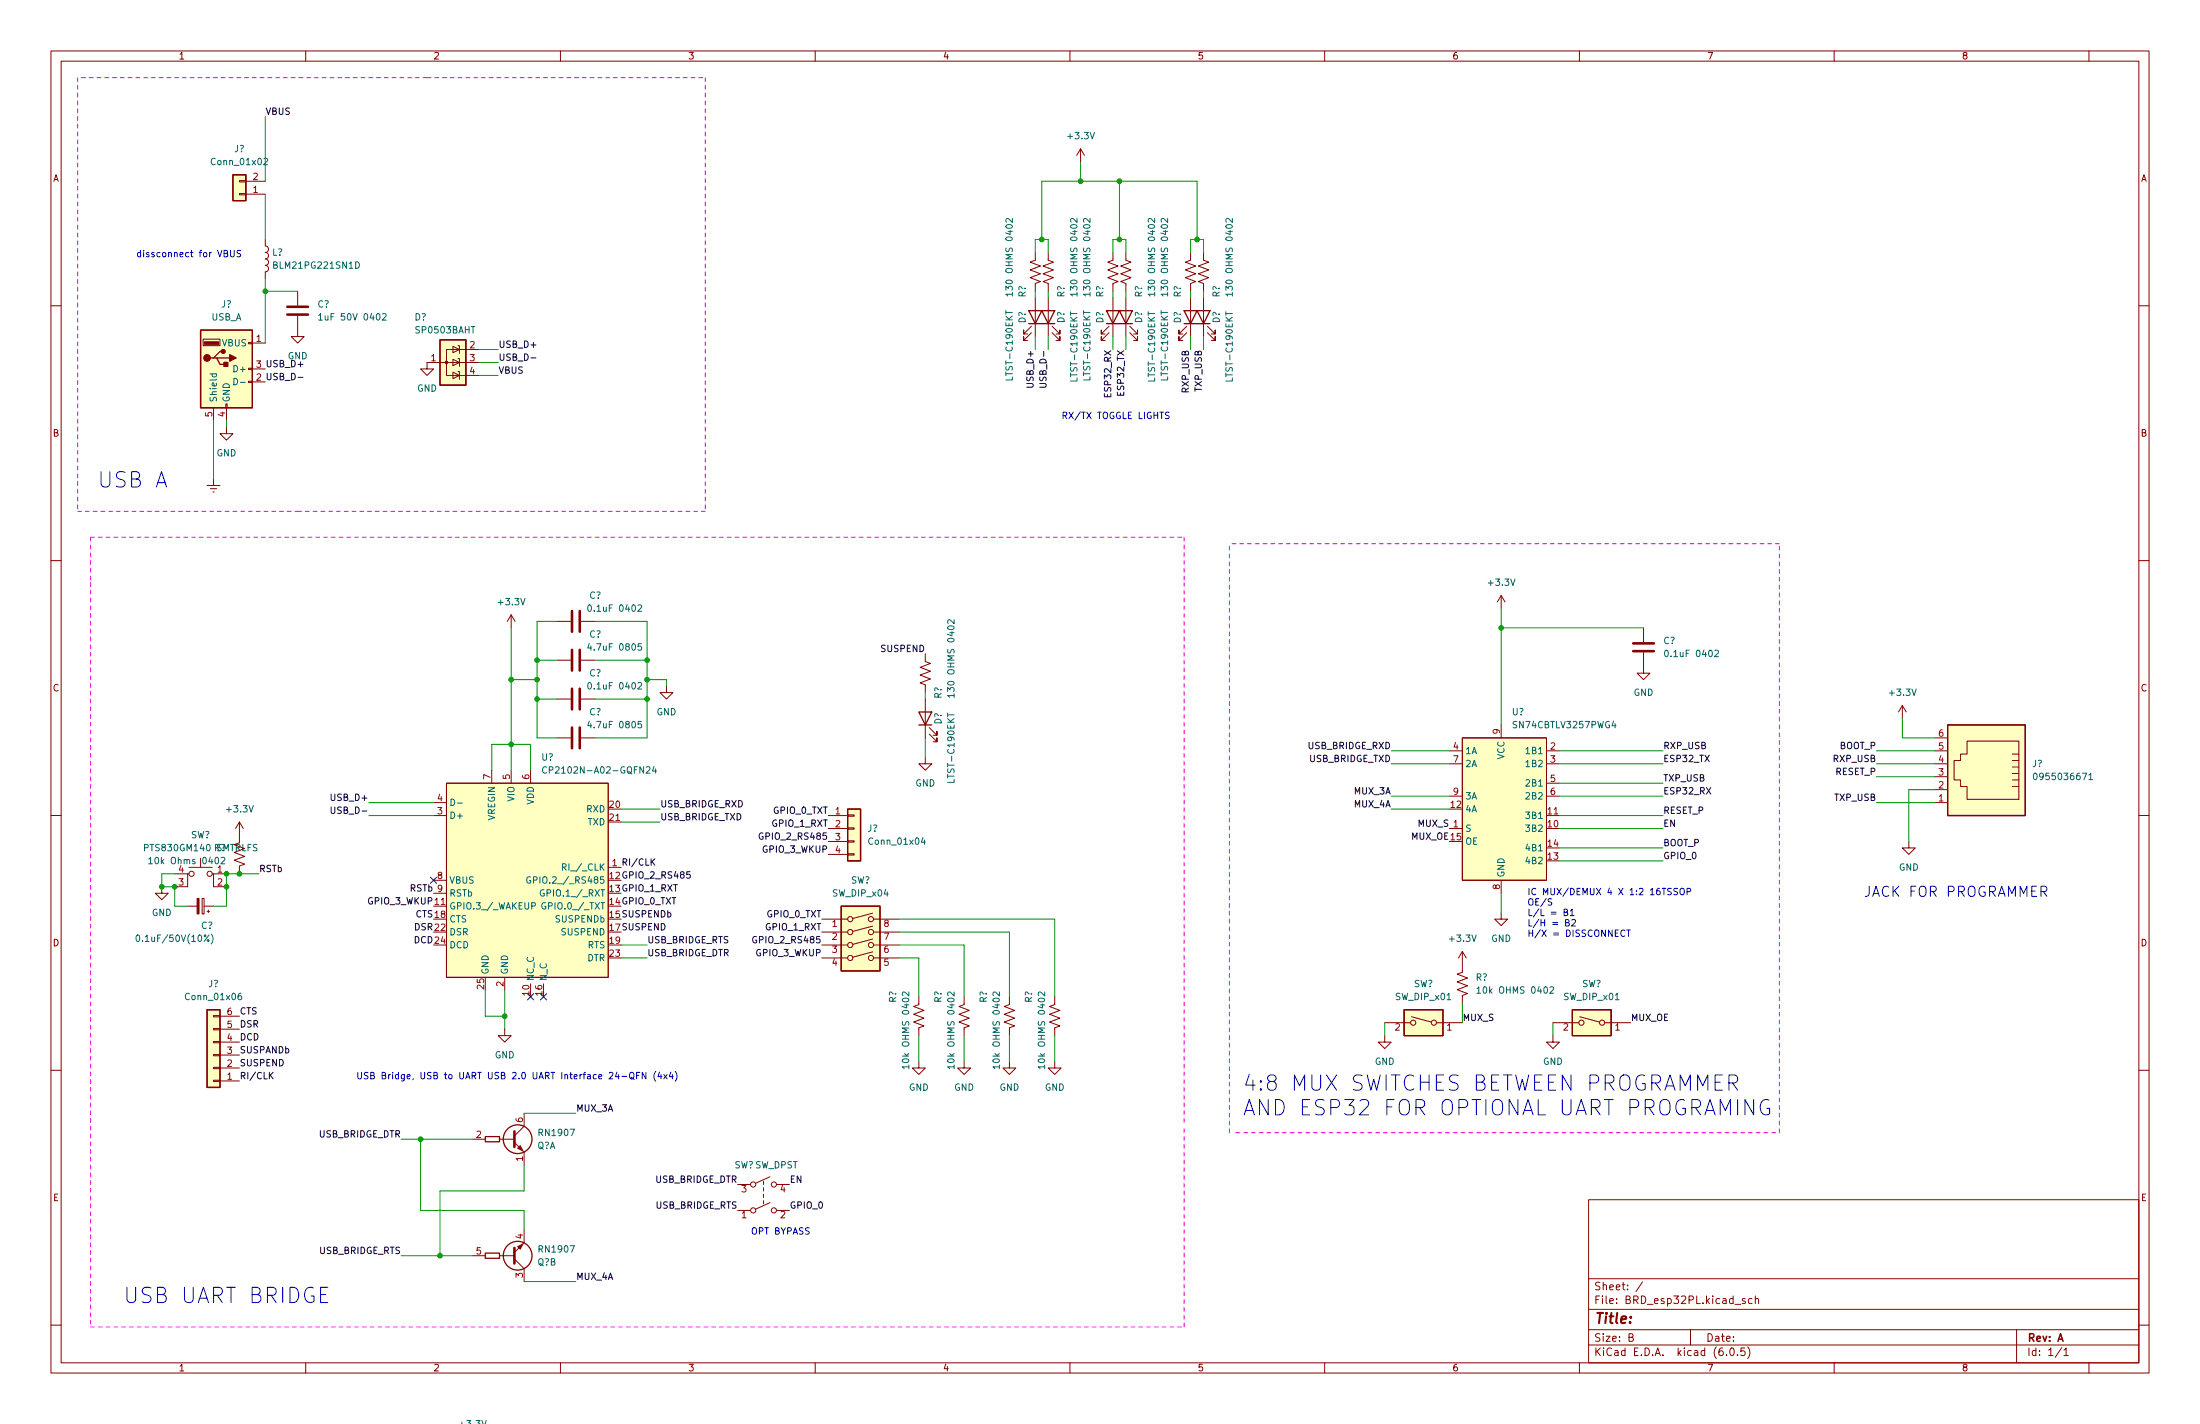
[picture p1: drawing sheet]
<svg xmlns="http://www.w3.org/2000/svg" width="432mm" height="279mm" viewBox="0 0 432 279" stroke-linecap="round" stroke-linejoin="round" font-family="sans-serif">
<g fill="none" stroke="#840000" stroke-width=".2">
<path d="M10 10h411.8v259.4h-411.8zM12 12h407.8v255.4h-407.8zM60 10v2M110 10v2M160 10v2M210 10v2M260 10v2M310 10v2M360 10v2M410 10v2M47 35.4h1.3v.3h-1.3zM47 38h1.3v.2h-1.3z"/>
<path d="M48.3 38.1h3.8M48.3 35.6h3.8M212.1 29.2l-.8 1.3M212.1 29.2v2.6M212.1 29.2l.8 1.3M10 60h2M52.1 47v1.3a.64 .64 0 0 1 .6 .6 .64 .64 0 0 1-.6 .6 .64 .64 0 0 1 .6 .7 .64 .64 0 0 1-.6 .6 .64 .64 0 0 1 .6 .6 .64 .64 0 0 1-.6 .7 .64 .64 0 0 1 .6 .6 .64 .64 0 0 1-.6 .6v1.3M58.4 57.2v2.7M203.2 49.5v1.6l-1 .3 2 .8-2 .8 2 .7-2 .8 2 .7-1 .4v1.6M203.2 58.4v7.6M205.7 49.5v1.6l1.1 .3-2.1 .8 2.1 .8-2.1 .7 2.1 .8-2.1 .7 1 .4v1.6M205.7 58.4v7.6"/>
<path d="M218.4 49.5v1.6l-1 .3 2.1 .8-2.1 .8 2.1 .7-2.1 .8 2.1 .7-1.1 .4v1.6M218.4 58.4v7.6M221 49.5v1.6l1 .3-2 .8 2 .8-2 .7 2 .8-2 .7 1 .4v1.6M221 58.4v7.6M233.7 49.5v1.6l-1 .3 2 .8-2 .8 2 .7-2 .8 2 .7-1 .4v1.6M233.7 58.4v7.6M236.2 49.5v1.6l1 .3-2 .8 2 .8-2 .7 2 .8-2 .7 1 .4v1.6M236.2 58.4v7.6M419.8 60h2M39.9 66.5h3.3v1.3h-3.3zM44.3 79.2h.3v.8h-.3zM48.8 74.8h.7v.3h-.7z"/>
<path d="M48.8 72.3h.7v.2h-.7zM48.8 67.2h.7v.2h-.7zM49.5 67.3h2.6M49.5 74.9h2.6M49.5 72.4h2.6M58.4 62v4h-1.3l1.3 1.3 1.3-1.3h-1.3M88.9 67.9l1.3 .7-1.3 .6zM88.9 70.5l1.3 .6-1.3 .7zM88.9 73l1.3 .7-1.3 .6zM89.9 70.4h.3v1.5M89.9 67.8h.3v1.5M89.9 72.9h.3v1.5"/>
<path d="M90.2 68.6h-2.6v5.1h2.6M90.2 68.6h3.8M90.2 73.7h3.8M94 71.1h-10.2v1.3h-1.3l1.3 1.3 1.3-1.3h-1.3M202.4 65.3l-1.5 1.5v-.8v.8h.8M202.4 64l-1.5 1.5v-.7v.7h.8M206.5 65.3l1.5 1.5v-.8v.8h-.7M206.5 64l1.5 1.5v-.7v.7h-.7M217.7 65.3l-1.5 1.5v-.8v.8h.7M217.7 64l-1.5 1.5v-.7v.7h.7M221.7 65.3l1.6 1.5v-.8v.8h-.8M221.7 64l1.6 1.5v-.7v.7h-.8"/>
<path d="M232.9 65.3l-1.5 1.5v-.8v.8h.8M232.9 64l-1.5 1.5v-.7v.7h.8M237 65.3l1.5 1.5v-.8v.8h-.8M237 64l1.5 1.5v-.7v.7h-.8M40.6 95.3h2.6M41.3 95.9h1.2M41.8 96.5h.2M41.9 80v2.6M41.9 94v1.3M44.4 83.8v1.3h-1.2l1.2 1.3 1.3-1.3h-1.3M44.4 80v2.6M10 110h2"/>
<path d="M294.6 116.8v2.6M294.6 116.8l-.7 1.3M294.6 116.8l.8 1.3M419.8 110h2M100.3 120.7v2.5M100.3 120.7l-.7 1.2M100.3 120.7l.8 1.2M109.2 129.5h2.8M109.2 137.2h2.8M109.2 121.9h2.8M114 129.5h2.8M114 137.2h2.8"/>
<path d="M114 121.9h2.8M130.8 134.6v1.3h-1.3l1.3 1.3 1.3-1.3h-1.3M181.6 128.3v1.5l1 .4-2 .7 2 .8-2 .8 2 .7-2 .8 1 .4v1.5M181.6 137.2v7.6M322.6 128v4.1h-1.3l1.3 1.3 1.2-1.3h-1.2M322.6 123.2v2.8M373.4 138.4l-.8 1.3M373.4 138.4v2.6M373.4 138.4l.7 1.3M10 160h2M85.1 157.5h2.5M87.6 153.7h31.8v38.1h-31.8z"/>
<path d="M96.5 151.1v2.6M100.3 151.1v2.6M104.1 151.1v2.6M109.2 144.8h2.8M114 144.8h2.8M166.4 159.9h1.2v.2h-1.2zM181.6 148.6v1.3h-1.3l1.3 1.2 1.3-1.2h-1.3M182.4 144l1.5 1.5v-.7v.7h-.8M182.4 142.7l1.5 1.6v-.8v.8h-.8M284.5 147.3h2.5M284.5 149.9h2.5M284.5 156.2h2.5"/>
<path d="M287 144.8h16.5v27.9h-16.5zM294.6 142.2v2.6M303.5 147.3h2.6M303.5 149.9h2.6M303.5 153.7h2.6M303.5 156.2h2.6M379.7 157.5h2.6M379.7 144.8h2.6M379.7 147.3h2.6M379.7 149.9h2.6M379.7 154.9h2.6M379.7 152.4h2.6"/>
<path d="M386.1 145.4h10.1v11.4h-10.1v-2.5h-1.3v-1.3h-1.3v-3.8h1.3v-1.2h1.3zM395 154.3h1.2M395 153h1.2M395 151.8h1.2M395 150.5h1.2M395 149.2h1.2M395 148h1.2M419.8 160h2M31.7 174v1.3h-1.2l1.2 1.2 1.3-1.2h-1.3M34.3 171.5h2.5M36.8 177.8h1.9M37.1 171.5h-.3v2.5h-2.5"/>
<path d="M37.1 170.2h4.6M39.7 176.3h.4v3h-.4zM40.1 177.8h1.8M40.6 178.8h.5M40.9 178.6v.5M41.7 171.5h.2v2.5h2.5M41.9 171.5h2.5M47 166.9l-1 .4 2 .7-2 .8 2 .7-1 .4v1.6M47 161.3l-.8 1.3M47 161.3v3.8M47 161.3l.8 1.3M85.1 160h2.5"/>
<path d="M85.1 177.8h2.5M85.1 172.7h2.5M85.1 175.3h2.5M119.4 170.2h2.5M119.4 161.3h2.5M162.6 160h3.8M162.6 162.6h3.8M162.6 165.1h3.8M162.6 167.6h3.8M166.4 167.5h1.2v.3h-1.2zM166.4 165h1.2v.2h-1.2zM166.4 162.4h1.2v.3h-1.2z"/>
<path d="M171.3 179.2l-3.9 1M284.5 162.6h2.5M294.6 179.1v1.2h-1.2l1.2 1.3 1.3-1.3h-1.3M294.6 172.7v2.6M303.5 160h2.6M374.6 165.1v1.3h-1.2l1.2 1.2 1.3-1.2h-1.3M41.9 199.3h1.3v.2h-1.3zM43.2 199.4h3.8M99.1 191.8v2.5M161.3 180.3h5.1M161.3 182.9h5.1M161.3 185.4h5.1"/>
<path d="M161.3 188h5.1M171.3 186.8l-3.9 1M171.3 184.3l-3.9 1M171.3 181.7l-3.9 1.1M171.4 180.3h5.1M171.4 182.9h5.1M171.4 185.4h5.1M171.4 188h5.1M180.3 195.6v1.5l-1 .4 2.1 .7-2.1 .8 2.1 .8-2.1 .7 2.1 .8-1.1 .4v1.5M189.2 195.6v1.5l-1 .4 2 .7-2 .8 2 .8-2 .7 2 .8-1 .4v1.5M198.1 195.6v1.5l-1 .4 2 .7-2 .8 2 .8-2 .7 2 .8-1 .4v1.5M207 195.6v1.5l-1 .4 2 .7-2 .8 2 .8-2 .7 2 .8-1 .4v1.5"/>
<path d="M277 199.5l3.9 1M287 186.7v4.1l-1 .3 2 .8-2 .8 2 .7-2 .8 2 .7-1 .4v1.6M287 186.7l-.7 1.3M287 186.7l.8 1.3M310.1 199.5l3.8 1M10 210h2M41.9 201.8h1.3v.3h-1.3zM41.9 204.3h1.3v.3h-1.3zM41.9 206.9h1.3v.2h-1.3zM41.9 209.4h1.3v.3h-1.3zM41.9 212h1.3v.2h-1.3zM43.2 212.1h3.8"/>
<path d="M43.2 209.6h3.8M43.2 207h3.8M43.2 204.5h3.8M43.2 201.9h3.8M99.1 201.9v1.3h-1.3l1.3 1.3 1.2-1.3h-1.2M102.9 218.4v2.6l-1.9 1.9M180.3 208.3v1.3h-1.2l1.2 1.2 1.3-1.2h-1.3M189.2 208.3v1.3h-1.2l1.2 1.2 1.3-1.2h-1.3M198.1 208.3v1.3h-1.3l1.3 1.2 1.3-1.2h-1.3M207 208.3v1.3h-1.3l1.3 1.2 1.3-1.2h-1.3M271.8 203.2v1.3h1.2l-1.2 1.2-1.3-1.2h1.3M271.8 200.7h5.1"/>
<path d="M281.9 200.7h5.1M304.8 203.2v1.3h1.3l-1.3 1.2-1.3-1.2h1.3M304.8 200.7h5.1M315 200.7h5M419.8 210h2M92.7 223.5h2.5M98 223.5h3M101 224.2l1.9 1.9v2.5M144.8 237.5h2.5M144.8 232.4h2.5M149.9 231.8v.6M149.9 233v.7"/>
<path d="M149.9 234.3v.7M149.9 235.6v.6M151.1 236l-2.8 1.2M151.1 230.9l-2.8 1.3M152.4 237.5h2.5M152.4 232.4h2.5M311.8 235.4h108v32h-108zM10 260h2M92.7 246.4h2.5M98 246.4h3M101 247l1.9 1.9v2.6M102.9 241.3v2.5l-1.9 1.9"/>
<path d="M311.8 256.9h108M311.8 250.9h108M322.4 251.5l-1.3 1.9M340.5 255.9h1.2M342.5 254.9l-.3-.1-.3 .2 .1 .2 .5 .2v.3h-.6M343.9 254.9l-.5-.1-.2 .3 .1 .6h.6M344.5 254.9l.2-.1 .4 .1 .1 .9M344.5 254.3v1.5M419.8 260h2M60 267.4v2M110 267.4v2M160 267.4v2"/>
<path d="M210 267.4v2M260 267.4v2M310 267.4v2M311.8 263.9h108M311.8 260.9h108M319.7 262.4l.7-.1 .1-.2-.1-.4h-.7v1.5h.6l.3-.3a.39 .39 0 0 0-.4-.5M331.8 260.9v3M338.9 265.8v.2M339.7 264.5h.2a.8 .8 0 0 1 .5 .7 .8 .8 0 0 1-.5 .8 1 1 0 0 1-.2-1.5zM341 265.8v.2M342.4 264.5h-.7v.7l.2-.2 .5 .1 .1 .2-.1 .5-.2 .2-.5-.2M343 264.3a1.72 1.72 0 0 1 0 2.2"/>
<path d="M360 267.4v2M395.8 260.9v6.5M404.7 264.4l-1.3 1.9M405.1 264.9l.4-.4v1.5M405.1 266h.8M410 267.4v2"/>
<circle cx="37.6" cy="171.5" r=".51"/>
<circle cx="41.1" cy="171.5" r=".51"/>
<circle cx="166.9" cy="188" r=".51"/>
<circle cx="166.9" cy="185.4" r=".51"/>
<circle cx="166.9" cy="182.9" r=".51"/>
<circle cx="166.9" cy="180.3" r=".51"/>
<circle cx="170.9" cy="182.9" r=".51"/>
<circle cx="170.9" cy="188" r=".51"/>
<circle cx="170.9" cy="185.4" r=".51"/>
<circle cx="170.9" cy="180.3" r=".51"/>
<circle cx="277.4" cy="200.7" r=".51"/>
<circle cx="281.4" cy="200.7" r=".51"/>
<circle cx="310.4" cy="200.7" r=".51"/>
<circle cx="314.5" cy="200.7" r=".51"/>
<circle cx="147.8" cy="237.5" r=".51"/>
<circle cx="147.8" cy="232.4" r=".51"/>
<circle cx="151.9" cy="237.5" r=".51"/>
<circle cx="151.9" cy="232.4" r=".51"/>
</g>
<g fill="none" stroke="#006464" stroke-width=".2">
<path d="M51.8 31.2l.5-.1 .2 .3-.8 .9h.8M69.8 51.4a.64 .64 0 0 1 .7 .6 .64 .64 0 0 1-.7 .6zM198.7 57.7h-1.3l.4 .4M198.7 42.9v.7l-.9-.7-.4 .2 .1 .5M198.7 57.4v.7M211.4 57.7h-1.3l.4 .4M211.4 42.9v.7l-.9-.7-.4 .2 .1 .5M211.4 57.4v.7M213.9 57.7h-1.2l.3 .4M213.9 42.9v.7l-.9-.7-.3 .2 .1 .5M213.9 57.4v.7M226.6 57.7h-1.2l.3 .4"/>
<path d="M226.6 42.9v.7l-.9-.7-.3 .2 .1 .5M226.6 57.4v.7M229.2 57.7h-1.3l.4 .4M229.2 42.9v.7l-.9-.7-.4 .2 .1 .5M229.2 57.4v.7M241.9 57.7h-1.3l.4 .4M241.9 42.9v.7l-.9-.7-.4 .2 .1 .5M241.9 57.4v.7M41.2 73.4h1.3M41.7 73.4l-.1 .3 .3 .3 .5-.2v-.4M45.9 74.2a.64 .64 0 0 1 .7 .7 .64 .64 0 0 1-.7 .6zM47.2 75h.9"/>
<path d="M62.6 61.9l.3-.4v1.3M62.6 62.8h.7M75.1 61.7l.5-.2 .2 .4-.8 .9h.8M197.4 60.9v.8M210.1 61.2v.7M212.7 60.9v.8M225.4 61.2v.7M227.9 60.9v.8M240.6 61.2v.7M115.5 118.8l.2-.1a.68 .68 0 0 1 .4 .6 .68 .68 0 0 1-.4 .7l-.3-.5zM125.2 118.8l.5-.1 .2 .3-.7 1h.7M115.5 134l.2-.1a.68 .68 0 0 1 .4 .7 .68 .68 0 0 1-.4 .6l-.3-.5z"/>
<path d="M115.7 126.2l-.3 1h.7M125.2 134l.5-.1 .2 .4-.7 .9h.7M125.9 126.3h-.6l-.1 .6 .2-.1h.4l.1 .2v.5l-.2 .1-.5-.1M186 139.9v.7M187.3 136.5h-1.3l.4 .3M187.3 121.6v.8l-.9-.8-.4 .2 .1 .5M187.3 136.1v.7M326.8 127.7l.2-.1a.68 .68 0 0 1 .5 .6 .68 .68 0 0 1-.5 .6l-.3-.4zM336.6 127.7l.5-.1 .2 .3-.8 .9h.8M88.5 156.8a.64 .64 0 0 1 .7 .6 .64 .64 0 0 1-.7 .7zM89.8 157.6h1M107.3 150.6a.6 .6 0 0 0-.9 .4 .6 .6 0 0 0 .6 .7l.3-.1"/>
<path d="M115.7 141.5l-.3 .9h.7M125.9 141.5h-.6l-.1 .6 .2-.1 .4 .1 .1 .2v.4l-.2 .1-.5-.1M128.4 150.4l-.3 .9h.8M128.7 150.9v.8M316.7 141.5l-.3 .9h.8M399.2 151.8l.2-.1a.68 .68 0 0 1 .4 .6 .68 .68 0 0 1-.4 .7l-.3-.5zM410 152.1l.3-.4v1.3M410 153h.7M28.4 166.3h.6v-.5l-.6-.1v1.2M29.2 168.6l.4-.4v1.3M29.2 169.5h.7M43.4 168.3l.5-.1 .2 .4-.8 .9h.8"/>
<path d="M50.4 165.7h-.4l-.2 .1v.4l.5 .2 .1 .3-.2 .2h-.5M104.1 172.1a.59 .59 0 0 0-.7 .6 .59 .59 0 0 0 .7 .5l.1-.4h-.3M104.4 177.8l.6-.1v-.5l-.6-.1v1.3M106.8 174.6a.59 .59 0 0 0-.8 .6 .59 .59 0 0 0 .8 .6v-.5h-.2M107.1 177.2a.59 .59 0 0 0-.8 .5 .59 .59 0 0 0 .8 .6v-.5h-.2M110.4 170.1h.6l.1-.5-.7-.1v1.3M181.1 164.3l-.3 1h.8M181.4 164.8v.9M26.9 183.5h.1a.68 .68 0 0 1 .4 .6 .68 .68 0 0 1-.4 .6 .84 .84 0 0 1-.1-1.2zM41.5 183.3a1.46 1.46 0 0 1 0 1.9M47.3 194.9h-.3l-.2 .3-.1 .7 .3 .3 .4-.2v-.4l-.1-.2h-.3l-.3 .2M178.4 194.6v.8l-.9-.8-.4 .3 .1 .5"/>
<path d="M187.3 194.6v.8l-.9-.8-.4 .3 .1 .5M196.2 194.6v.8l-1-.8-.3 .3 .1 .5M205 194.6v.8l-.9-.8-.3 .3 .1 .5M289.9 194l.3-.4v1.3M289.9 194.9h.7M304.2 193.7l.5-.1 .2 .4-.7 .9h.7M178.4 209.3h-1.3l.4 .4M178.4 209v.7M187.3 209.3h-1.3l.4 .4M187.3 209v.7M196.2 209.3h-1.3l.3 .4M196.2 209v.7"/>
<path d="M205 209.3h-1.2l.3 .4M205 209v.7"/>
</g>
<g fill="none" stroke="#840000" stroke-width=".25">
<path d="M45.7 34.3h2.6v5.1h-2.6zM39.4 64.8h10.1v15.2h-10.1zM41.9 70.2h.6l.7 1.3h1.2M42.5 70.2h2.6M43.8 69h-.6l-1.3 1.2h-.6M86.4 66.7h5v8.9h-5zM201.9 61h2.6l-1.3 2.5zM201.9 63.5h5.1M204.5 61h2.5l-1.3 2.5zM217.2 61h2.5l-1.3 2.5zM217.2 63.5h5M219.7 61h2.5l-1.2 2.5z"/>
<path d="M232.4 61h2.5l-1.2 2.5zM232.4 63.5h5.1M234.9 61h2.6l-1.3 2.5zM180.3 139.7h2.6l-1.3 2.5zM166.4 158.8h2.5v10.1h-2.5zM180.3 142.2h2.6M382.3 142.2h15.2v17.8h-15.2zM165.1 177.8h7.6v12.7h-7.6zM40.6 198.1h2.6v15.3h-2.6zM275.6 198.1h7.6v5.1h-7.6zM308.6 198.1h7.6v5.1h-7.6zM95.2 223h2.8v1h-2.8z"/>
<path d="M95.2 245.9h2.8v1h-2.8z"/>
<circle cx="101.6" cy="223.5" r="2.82"/>
<circle cx="101.6" cy="246.4" r="2.82"/>
</g>
<g fill="#ffffc2" stroke="#ffffc2" stroke-width=".2">
<path d="M86.4 66.7h5v8.9h-5z"/>
<path d="M40.6 198.1h2.6v15.3h-2.6z"/>
<path d="M45.7 34.3h2.6v5.1h-2.6z"/>
<path d="M39.4 64.8h10.1v15.2h-10.1z"/>
<path d="M87.6 153.7h31.8v38.1h-31.8z"/>
<path d="M165.1 177.8h7.6v12.7h-7.6z"/>
<path d="M166.4 158.8h2.5v10.1h-2.5z"/>
<path d="M287 144.8h16.5v27.9h-16.5z"/>
<path d="M382.3 142.2h15.2v17.8h-15.2z"/>
<path d="M308.6 198.1h7.6v5.1h-7.6z"/>
<path d="M275.6 198.1h7.6v5.1h-7.6z"/>
</g>
<g fill="#840000" stroke="#840000" stroke-width=".2">
<path d="M38.7 176.3h.4v3h-.4z"/>
<path d="M40.1 67.1h2.8v.5h-2.8z"/>
<path d="M101.6 244.6l1-.5-.5 1z"/>
<path d="M101.6 225.3l.5-.5 .5 1z"/>
<circle cx="87.6" cy="71.1" r=".25"/>
</g>
<g fill="none" stroke="#840000" stroke-width=".51">
<path d="M56.4 60.2h4.1M56.4 61.7h4.1M112.3 119.9v4.1M113.8 119.9v4.1M112.3 127.5v4.1M112.3 135.1v4.1M113.8 127.5v4.1M113.8 135.1v4.1M320.5 126.2h4.1M320.5 127.8h4.1M112.3 142.7v4.1M113.8 142.7v4.1"/>
<path d="M101 222v3M101 244.9v3"/>
</g>
<g fill="#840000" stroke="#840000" stroke-width=".25">
<path d="M45.1 69.6l1.3 .6-1.3 .7z"/>
<path d="M43.9 71.1h.8v.8h-.8z"/>
<circle cx="40.6" cy="70.2" r=".63"/>
<circle cx="43.8" cy="69" r=".38"/>
</g>
<path d="M58.5 74h1M104.2 70.2h1M204.1 75.2h1l.2 .3v.2l-.2 .3h-1M65 158.3v1.1l.2 .2h.3l.2-.2v-1.1M128 169l.5 .8M128.5 168.5l-.7 .7M135.4 171h-.6v.6l.1-.1 .5 .1 .1 .2-.1 .4-.2 .1-.4-.1M149.7 163.5a.59 .59 0 0 0-.7 .6 .59 .59 0 0 0 .7 .5l.1-.5h-.3M148.5 183.8a.59 .59 0 0 0-.8 .6 .59 .59 0 0 0 .8 .5v-.4h-.2M53.1 211l.5 .7M53.6 210.4l-.7 .7" fill="none" stroke="#0f0f0f" stroke-width=".2"/>
<g fill="none" stroke="#0000c2" stroke-width=".2">
<path d="M44 49.7h.5l.1-.5-.6-.1v1.3h.5l.2-.4-.3-.3M45.3 49.1v1l.2 .3h.2l.3-.3v-1M47.2 49.2l-.4-.1-.2 .1v.4l.5 .2 .1 .3-.2 .3-.5-.1M229.5 80.9h-.5l-.3 .2 .2 .3 .5 .3v.3l-.2 .1h-.5M304.6 176.4l-.5-.1-.2 .2v.3l.6 .3 .1 .3-.3 .2-.5-.1M307 179l.5-.1 .1-.4-.6-.1v1.3h.5l.2-.5-.3-.2M308.2 178.7l.4-.3v1.3M308.2 179.7h.7M328 174.4l-.4-.1-.3 .2 .1 .3 .6 .3v.3l-.2 .2-.5-.1M329.2 174.4l-.4-.1-.3 .2 .1 .3 .6 .3v.3l-.2 .2-.5-.1M329.8 174.5l.2-.2a.43 .43 0 0 1 .6 .4v.4a.42 .42 0 0 1-.4 .5 .42 .42 0 0 1-.5-.5zM331.1 175l.6-.1 .1-.2v-.3l-.7-.1v1.3"/>
<path d="M307.3 181h.5l.1-.5-.6-.1v1.3h.5l.2-.4-.3-.3M308.5 180.5l.5-.1 .2 .4-.8 .9h.8M318.9 182.6a.6 .6 0 0 0-.8 .4 .6 .6 0 0 0 .6 .7l.2-.1M319.3 182.5h.7M319.6 182.5v1.2M122.1 211.2h.9M123.6 210.6l.3-.2a.43 .43 0 0 1 .5 .4v.5a.42 .42 0 0 1-.4 .4 .42 .42 0 0 1-.4-.4zM123.8 211.4l.7 .4M125 211h.4M125.6 210.4h-.6v1.3M126.8 210.4v1.3l-.8-1.3v1.3M128.7 210.2a1.46 1.46 0 0 0 0 2"/>
<path d="M129.4 210.3l-.3 1h.8M129.7 210.8v.9M130.3 210.8l.6 .9M130.9 210.8l-.6 .9M131.7 210.3l-.3 1h.8M132 210.8v.9M132.5 210.2a1.46 1.46 0 0 1 0 2M339.3 212.5h1.2a.81 .81 0 0 0 .6-.8 .81 .81 0 0 0-.6-.8h-1.2v3M340.1 212.5l1 1.4M344.2 215.7v3l-1.7-3v3M347.2 215.9a1.15 1.15 0 0 0-1.2 0 1.15 1.15 0 0 0-.5 1.1 1.27 1.27 0 0 0 .3 1.4 1.27 1.27 0 0 0 1.4 .2l.1-.1v-1h-.5M62.9 254h1"/>
<path d="M64.3 252.6h-1.4v3h1.4"/>
</g>
<g fill="none" stroke="#f0f" stroke-width=".2" stroke-dasharray=".8 .8">
<path d="M15.2 15.2v85.1M83.8 15.2h-68.6M83.8 15.2h54.6M138.4 15.2v85.1M15.2 100.3h43.2M17.8 105.4v8.9M17.8 105.4h214.6M17.8 114.3v146.1M138.4 100.3h-80M232.4 114.3v106.7M232.4 105.4v8.9M349.2 106.7h-107.9"/>
<path d="M241.3 222.3v-115.6M242.6 222.3h106.6M349.2 222.3v-115.6M17.8 260.4h214.6M232.4 260.4v-39.4"/>
</g>
<g fill="none" stroke="#009600" stroke-width=".2">
<path d="M52.1 22.9v12.7M52.1 38.1v8.9M212.1 31.8v3.8M219.7 35.6v11.4M52.1 54.6v12.7M52.1 57.2h6.3M203.2 49.5v-2.5h2.5v2.5M203.2 57.2v1.2M204.5 47v-11.4h30.4v11.4M205.7 57.2v1.2M218.4 49.5v-2.5h2.6v2.5M218.4 57.2v1.2"/>
<path d="M221 57.2v1.2M233.7 49.5v-2.5h2.5v2.5M233.7 57.2v1.2M236.2 57.2v1.2M94 71.1h3.8M94 68.6h3.8M94 73.7h3.8M203.2 66v2.6M205.7 66v2.6M218.4 66v2.6M221 66v2.6M233.7 66v2.6"/>
<path d="M236.2 66v2.6M41.9 82.6v11.4M44.4 82.6v1.2M294.6 119.4v22.8M100.3 123.2v27.9M100.3 133.4h5.1M105.4 137.2h3.8M105.4 129.5h3.8M109.2 121.9h-3.8v22.9h3.8M116.8 137.2h10.2M116.8 121.9h10.2v22.9h-10.2M116.8 129.5h10.2"/>
<path d="M127 133.4h3.8v1.2M181.6 135.9v1.3M294.6 123.2h28M72.4 157.5h12.7M96.5 151.1v-5h7.6v5M121.9 158.8h7.6M181.6 144.8v3.8M273 147.3h11.5M273 149.9h11.5M273 158.8h11.5M273 156.2h11.5M306.1 147.3h20.3"/>
<path d="M306.1 149.9h20.3M306.1 156.2h20.3M306.1 153.7h20.3M368.3 157.5h11.4M368.3 147.3h11.4M368.3 149.9h11.4M368.3 152.4h11.4M373.4 141v3.8h6.3M379.7 154.9h-5.1v10.2M34.3 171.5h-2.6v2.5h2.6v3.8h2.5M50.8 171.5h-6.4v6.3h-2.5M72.4 160h12.7"/>
<path d="M121.9 161.3h7.6M294.6 175.3v3.8M306.1 160h20.3M306.1 162.6h20.3M306.1 168.9h20.3M306.1 166.4h20.3M95.2 194.3v5.1h3.9M99.1 194.3v7.6M121.9 188h5.1M121.9 185.4h5.1M176.5 185.4h12.7v10.2M176.5 180.3h30.5v15.3"/>
<path d="M176.5 182.9h21.6v12.7M176.5 188h3.8v7.6M287 196.9v3.8M102.9 218.4h10.1M180.3 203.2v5.1M189.2 203.2v5.1M198.1 203.2v5.1M207 203.2v5.1M271.8 200.7v2.5M304.8 200.7v2.5M78.7 223.5h14M82.5 223.5v14h20.4v3.8"/>
<path d="M102.9 228.6v5.1h-16.5v12.7M78.7 246.4h14M102.9 251.5h10.1"/>
</g>
<path d="M84.5 172.1l1.2 1.2M85.7 172.1l-1.2 1.2M103.5 195l1.2 1.2M104.7 195l-1.2 1.2M106.1 195l1.2 1.2M107.3 195l-1.2 1.2" fill="none" stroke="#000084" stroke-width=".2"/>
<g fill="#009600" stroke="#009600" stroke-width=".2">
<circle cx="294.6" cy="123.2" r=".46"/>
<circle cx="204.5" cy="47" r=".46"/>
<circle cx="219.7" cy="47" r=".46"/>
<circle cx="234.9" cy="47" r=".46"/>
<circle cx="212.1" cy="35.6" r=".46"/>
<circle cx="219.7" cy="35.6" r=".46"/>
<circle cx="47" cy="171.5" r=".46"/>
<circle cx="34.3" cy="174" r=".46"/>
<circle cx="31.7" cy="174" r=".46"/>
<circle cx="44.4" cy="174" r=".46"/>
<circle cx="44.4" cy="171.5" r=".46"/>
<circle cx="105.4" cy="129.5" r=".46"/>
<circle cx="100.3" cy="146.1" r=".46"/>
<circle cx="105.4" cy="133.4" r=".46"/>
<circle cx="100.3" cy="133.4" r=".46"/>
<circle cx="105.4" cy="137.2" r=".46"/>
<circle cx="82.5" cy="223.5" r=".46"/>
<circle cx="86.4" cy="246.4" r=".46"/>
<circle cx="99.1" cy="199.4" r=".46"/>
<circle cx="52.1" cy="57.2" r=".46"/>
<circle cx="127" cy="129.5" r=".46"/>
<circle cx="127" cy="133.4" r=".46"/>
<circle cx="127" cy="137.2" r=".46"/>
</g>
<g font-size="4.2" fill="#0000c2">
<text x="19" y="95.7">USB A</text>
<text x="243.8" y="214.1">4:8 MUX SWITCHES BETWEEN PROGRAMMER</text>
<text x="243.8" y="218.9">AND ESP32 FOR OPTIONAL UART PROGRAMING</text>
<text x="24.1" y="255.7">USB UART BRIDGE</text>
</g>
<text font-size="2.8" fill="#0000c2" x="365.8" y="176">JACK FOR PROGRAMMER</text>
<text font-size="2.8" fill="#840000" x="312.8" y="259.7">Title:</text>
<g font-size="2.1" fill="#840000">
<text x="312.8" y="255.9">File: BRD_esp32PL.kicad_sch</text>
<text x="312.8" y="253.2">Sheet: /</text>
<text x="312.8" y="263.2">Size: B</text>
<text x="334.8" y="263.2">Date:</text>
<text x="397.8" y="263.2">Rev: A</text>
<text x="312.8" y="266">KiCad E.D.A. kicad (6.0.5)</text>
<text x="397.8" y="266">Id: 1/1</text>
</g>
<g font-size="1.8" fill="#840000">
<text x="35" y="11.7">1</text>
<text x="85" y="11.7">2</text>
<text x="135" y="11.7">3</text>
<text x="185" y="11.7">4</text>
<text x="235" y="11.7">5</text>
<text x="285" y="11.7">6</text>
<text x="335" y="11.7">7</text>
<text x="385" y="11.7">8</text>
<text x="10.3" y="35.6">A</text>
<text x="420.1" y="35.6">A</text>
<text x="10.3" y="85.7">B</text>
<text x="420.1" y="85.7">B</text>
<text x="10.3" y="135.6">C</text>
<text x="420.1" y="135.6">C</text>
<text x="28.9" y="167">PTS830GM140 SMTRLFS</text>
<text x="10.3" y="185.7">D</text>
<text x="420.1" y="185.7">D</text>
<text x="10.4" y="235.7">E</text>
<text x="420.2" y="235.7">E</text>
<text x="35" y="269.1">1</text>
<text x="85" y="269.1">2</text>
<text x="135" y="269.1">3</text>
<text x="185" y="269.1">4</text>
<text x="235" y="269.1">5</text>
<text x="285" y="269.1">6</text>
<text x="335" y="269.1">7</text>
<text x="385" y="269.1">8</text>
</g>
<g font-size="1.8" fill="#0f0f0f">
<text x="52.1" y="22.5">VBUS</text>
<text x="97.8" y="70.8">USB_D-</text>
<text x="97.8" y="68.2">USB_D+</text>
<text x="50.3" y="74.7">2 USB_D-</text>
<text x="50.3" y="72.1">3 USB_D+</text>
<text x="97.8" y="73.3">VBUS</text>
<text x="202.9" y="75.6" transform="rotate(-90 202.9 75.6)">USB_D+</text>
<text x="205.4" y="75.2" transform="rotate(-90 205.4 75.2)">USB_D-</text>
<text x="218.1" y="77.5" transform="rotate(-90 218.1 77.5)">ESP32_RX</text>
<text x="220.6" y="77.3" transform="rotate(-90 220.6 77.3)">ESP32_TX</text>
<text x="233.3" y="76.9" transform="rotate(-90 233.3 76.9)">RXP_USB</text>
<text x="235.9" y="76.7" transform="rotate(-90 235.9 76.7)">TXP_USB</text>
<text x="173.1" y="127.9">SUSPEND</text>
<text x="256.7" y="147">USB_BRIDGE_RXD</text>
<text x="256.9" y="149.5">USB_BRIDGE_TXD</text>
<text x="326.4" y="147">RXP_USB</text>
<text x="326.4" y="149.5">ESP32_TX</text>
<text x="359.9" y="149.5">RXP_USB</text>
<text x="361" y="147">BOOT_P</text>
<text x="265.9" y="155.9">MUX_3A</text>
<text x="326.4" y="153.3">TXP_USB</text>
<text x="326.4" y="155.9">ESP32_RX</text>
<text x="360.2" y="152.1">RESET_P</text>
<text x="65.4" y="157.1">USB_D+</text>
<text x="65.8" y="159.7">USB_D-</text>
<text x="129.5" y="160.9">USB_BRIDGE_TXD</text>
<text x="129.5" y="158.4">USB_BRIDGE_RXD</text>
<text x="151.8" y="159.7">GPIO_0_TXT</text>
<text x="265.9" y="158.4">MUX_4A</text>
<text x="326.4" y="159.7">RESET_P</text>
<text x="360.1" y="157.1">TXP_USB</text>
<text x="149.8" y="164.8">GPIO_2_RS485</text>
<text x="149.8" y="167.3">GPIO_3_WKUP</text>
<text x="151.6" y="162.2">GPIO_1_RXT</text>
<text x="277" y="164.8">MUX_OE15</text>
<text x="278.4" y="162.2">MUX_S 1</text>
<text x="326.4" y="166">BOOT_P</text>
<text x="326.4" y="162.2">EN</text>
<text x="50.8" y="171.1">RSTb</text>
<text x="119.7" y="172.5">12GPIO_2_RS485</text>
<text x="120.2" y="169.9">1 RI/CLK</text>
<text x="326.4" y="168.6">GPIO_0</text>
<text x="72.3" y="177.5">GPIO_3_WKUP 11</text>
<text x="80.5" y="174.9">RSTb 9</text>
<text x="81.6" y="180">CTS18</text>
<text x="119.7" y="175">13GPIO_1_RXT</text>
<text x="119.7" y="177.5">14GPIO_0_TXT</text>
<text x="150.6" y="180">GPIO_0_TXT</text>
<text x="81.3" y="185.1">DCD24</text>
<text x="81.4" y="182.5">DSR22</text>
<text x="119.7" y="180.1">15SUSPENDb</text>
<text x="119.7" y="182.6">17SUSPEND</text>
<text x="127" y="185.1">USB_BRIDGE_RTS</text>
<text x="148.5" y="185.1">GPIO_2_RS485</text>
<text x="150.4" y="182.5">GPIO_1_RXT</text>
<text x="127" y="187.6">USB_BRIDGE_DTR</text>
<text x="148.5" y="187.6">GPIO_3_WKUP</text>
<text x="47" y="199">CTS</text>
<text x="47" y="201.6">DSR</text>
<text x="287" y="200.3">MUX_S</text>
<text x="320" y="200.3">MUX_OE</text>
<text x="47" y="204.1">DCD</text>
<text x="47" y="209.2">SUSPEND</text>
<text x="47" y="206.7">SUSPANDb</text>
<text x="47" y="211.7">RI/CLK</text>
<text x="113" y="218.1">MUX_3A</text>
<text x="62.5" y="223.2">USB_BRIDGE_DTR</text>
<text x="128.6" y="232.1">USB_BRIDGE_DTR</text>
<text x="154.9" y="232.1">EN</text>
<text x="128.7" y="237.1">USB_BRIDGE_RTS</text>
<text x="154.9" y="237.1">GPIO_0</text>
<text x="62.6" y="246">USB_BRIDGE_RTS</text>
<text x="113" y="251.1">MUX_4A</text>
</g>
<g font-size="1.8" fill="#006464">
<text x="46" y="29.8">J?</text>
<text x="209.8" y="27.3">+3.3V</text>
<text x="41.8" y="32.4">Conn_01x02</text>
<text x="53.4" y="50.2">L?</text>
<text x="54.1" y="52.7">BLM21PG221SN1D</text>
<text x="198.8" y="57.1" transform="rotate(-90 198.8 57.1)">130 OHMS 0402</text>
<text x="201.3" y="58.3" transform="rotate(-90 201.3 58.3)">R?</text>
<text x="208.9" y="58.3" transform="rotate(-90 208.9 58.3)">R?</text>
<text x="211.5" y="57.1" transform="rotate(-90 211.5 57.1)">130 OHMS 0402</text>
<text x="214" y="57.1" transform="rotate(-90 214 57.1)">130 OHMS 0402</text>
<text x="216.5" y="58.3" transform="rotate(-90 216.5 58.3)">R?</text>
<text x="224.2" y="58.3" transform="rotate(-90 224.2 58.3)">R?</text>
<text x="226.7" y="57.1" transform="rotate(-90 226.7 57.1)">130 OHMS 0402</text>
<text x="229.2" y="57.1" transform="rotate(-90 229.2 57.1)">130 OHMS 0402</text>
<text x="231.8" y="58.3" transform="rotate(-90 231.8 58.3)">R?</text>
<text x="239.4" y="58.3" transform="rotate(-90 239.4 58.3)">R?</text>
<text x="241.9" y="57.1" transform="rotate(-90 241.9 57.1)">130 OHMS 0402</text>
<text x="41.5" y="62.9">USB_A</text>
<text x="43.4" y="60.3">J?</text>
<text x="62.3" y="60.3">C?</text>
<text x="63.6" y="62.9">1uF 50V 0402</text>
<text x="81.4" y="62.9">D?</text>
<text x="81.7" y="65.4">SP0503BAHT</text>
<text x="201.3" y="63.4" transform="rotate(-90 201.3 63.4)">D?</text>
<text x="208.9" y="63.4" transform="rotate(-90 208.9 63.4)">D?</text>
<text x="216.5" y="63.4" transform="rotate(-90 216.5 63.4)">D?</text>
<text x="224.2" y="63.4" transform="rotate(-90 224.2 63.4)">D?</text>
<text x="231.8" y="63.4" transform="rotate(-90 231.8 63.4)">D?</text>
<text x="239.4" y="63.4" transform="rotate(-90 239.4 63.4)">D?</text>
<text x="43.6" y="67.9">VBUS</text>
<text x="56.5" y="70.5">GND</text>
<text x="46.2" y="73">D+</text>
<text x="81.9" y="76.8">GND</text>
<text x="198.8" y="74.2" transform="rotate(-90 198.8 74.2)">LTST-C190EKT</text>
<text x="211.5" y="74.4" transform="rotate(-90 211.5 74.4)">LTST-C190EKT</text>
<text x="214" y="74.2" transform="rotate(-90 214 74.2)">LTST-C190EKT</text>
<text x="226.7" y="74.4" transform="rotate(-90 226.7 74.4)">LTST-C190EKT</text>
<text x="229.2" y="74.2" transform="rotate(-90 229.2 74.2)">LTST-C190EKT</text>
<text x="241.9" y="74.4" transform="rotate(-90 241.9 74.4)">LTST-C190EKT</text>
<text x="42.5" y="79" transform="rotate(-90 42.5 79)">Shield</text>
<text x="45.1" y="79" transform="rotate(-90 45.1 79)">GND</text>
<text x="42.5" y="89.5">GND</text>
<text x="98" y="118.7">+3.3V</text>
<text x="115.7" y="117.5">C?</text>
<text x="292.3" y="114.9">+3.3V</text>
<text x="115.7" y="125.1">C?</text>
<text x="116.1" y="120">0.1uF 0402</text>
<text x="116.1" y="127.6">4.7uF 0805</text>
<text x="326.5" y="126.4">C?</text>
<text x="327.5" y="128.9">0.1uF 0402</text>
<text x="115.7" y="132.7">C?</text>
<text x="116.1" y="135.3">0.1uF 0402</text>
<text x="184.8" y="137.1" transform="rotate(-90 184.8 137.1)">R?</text>
<text x="187.3" y="135.8" transform="rotate(-90 187.3 135.8)">130 OHMS 0402</text>
<text x="320.6" y="136.5">GND</text>
<text x="371" y="136.5">+3.3V</text>
<text x="115.7" y="140.3">C?</text>
<text x="116.1" y="142.9">4.7uF 0805</text>
<text x="128.8" y="140.3">GND</text>
<text x="184.8" y="142.1" transform="rotate(-90 184.8 142.1)">D?</text>
<text x="296.8" y="140.3">U?</text>
<text x="297.3" y="142.9">SN74CBTLV3257PWG4</text>
<text x="106.3" y="149.2">U?</text>
<text x="287.5" y="148">1A</text>
<text x="295.3" y="149" transform="rotate(-90 295.3 149)">VCC</text>
<text x="299.8" y="148">1B1</text>
<text x="108.1" y="151.8">CP2102N-A02-GQFN24</text>
<text x="179.6" y="154.3">GND</text>
<text x="187.3" y="153.2" transform="rotate(-90 187.3 153.2)">LTST-C190EKT</text>
<text x="287.5" y="150.5">2A</text>
<text x="299.8" y="150.5">1B2</text>
<text x="299.8" y="154.3">2B1</text>
<text x="398.9" y="150.5">J?</text>
<text x="400" y="153">0955036671</text>
<text x="44.7" y="159.4">+3.3V</text>
<text x="88.1" y="160.7">D+</text>
<text x="97.2" y="161" transform="rotate(-90 97.2 161)">VREGIN</text>
<text x="101" y="157.2" transform="rotate(-90 101 157.2)">VIO</text>
<text x="104.8" y="157.9" transform="rotate(-90 104.8 157.9)">VDD</text>
<text x="115.1" y="159.4">RXD</text>
<text x="115.3" y="161.9">TXD</text>
<text x="287.5" y="159.4">4A</text>
<text x="287.5" y="156.8">3A</text>
<text x="299.8" y="160.7">3B1</text>
<text x="299.8" y="156.8">2B2</text>
<text x="37.4" y="164.5">SW?</text>
<text x="42" y="167">R?</text>
<text x="170.3" y="163.2">J?</text>
<text x="170.8" y="165.7">Conn_01x04</text>
<text x="287.5" y="163.2">S</text>
<text x="287.5" y="165.7">OE</text>
<text x="299.8" y="163.2">3B2</text>
<text x="299.8" y="167">4B1</text>
<text x="30.2" y="169.5">10k Ohms 0402</text>
<text x="88.1" y="173.4">VBUS</text>
<text x="105.1" y="173.4">GPIO.2_/_RS485</text>
<text x="111" y="170.8">RI_/_CLK</text>
<text x="166.9" y="173.4">SW?</text>
<text x="295.3" y="172.2" transform="rotate(-90 295.3 172.2)">GND</text>
<text x="299.8" y="169.5">4B2</text>
<text x="372.7" y="170.8">GND</text>
<text x="29.8" y="179.7">GND</text>
<text x="88.1" y="178.4">GPIO.3_/_WAKEUP</text>
<text x="88.1" y="175.9">RSTb</text>
<text x="107" y="175.9">GPIO.1_/_RXT</text>
<text x="107.2" y="178.4">GPIO.0_/_TXT</text>
<text x="163.6" y="175.9">SW_DIP_x04</text>
<text x="27.8" y="184.8">0.1uF/50V(10%)</text>
<text x="39.5" y="182.2">C?</text>
<text x="88.1" y="181">CTS</text>
<text x="88.1" y="183.5">DSR</text>
<text x="109.2" y="181">SUSPENDb</text>
<text x="110.3" y="183.5">SUSPEND</text>
<text x="284.7" y="184.8">+3.3V</text>
<text x="292.7" y="184.8">GND</text>
<text x="88.1" y="186.1">DCD</text>
<text x="95.9" y="191.3" transform="rotate(-90 95.9 191.3)">GND</text>
<text x="99.7" y="191.3" transform="rotate(-90 99.7 191.3)">GND</text>
<text x="115.2" y="188.6">DTR</text>
<text x="115.3" y="186.1">RTS</text>
<text x="36.7" y="196.2">Conn_01x06</text>
<text x="40.9" y="193.7">J?</text>
<text x="104.8" y="192.5" transform="rotate(-90 104.8 192.5)">NC_C</text>
<text x="107.3" y="192.5" transform="rotate(-90 107.3 192.5)">N_C</text>
<text x="175.9" y="196.7" transform="rotate(-90 175.9 196.7)">R?</text>
<text x="184.8" y="196.7" transform="rotate(-90 184.8 196.7)">R?</text>
<text x="193.7" y="196.7" transform="rotate(-90 193.7 196.7)">R?</text>
<text x="202.6" y="196.7" transform="rotate(-90 202.6 196.7)">R?</text>
<text x="274" y="196.2">SW_DIP_x01</text>
<text x="277.4" y="193.7">SW?</text>
<text x="289.6" y="192.4">R?</text>
<text x="290.8" y="194.9">10k OHMS 0402</text>
<text x="307.1" y="196.2">SW_DIP_x01</text>
<text x="310.5" y="193.7">SW?</text>
<text x="97.1" y="207.6">GND</text>
<text x="178.4" y="208.7" transform="rotate(-90 178.4 208.7)">10k OHMS 0402</text>
<text x="187.3" y="208.7" transform="rotate(-90 187.3 208.7)">10k OHMS 0402</text>
<text x="196.2" y="208.7" transform="rotate(-90 196.2 208.7)">10k OHMS 0402</text>
<text x="205.1" y="208.7" transform="rotate(-90 205.1 208.7)">10k OHMS 0402</text>
<text x="269.8" y="208.9">GND</text>
<text x="302.8" y="208.9">GND</text>
<text x="178.4" y="214">GND</text>
<text x="187.3" y="214">GND</text>
<text x="196.2" y="214">GND</text>
<text x="205" y="214">GND</text>
<text x="105.4" y="225.4">Q?A</text>
<text x="106" y="222.9">RN1907</text>
<text x="144.1" y="229.2">SW?SW_DPST</text>
<text x="106" y="245.7">RN1907</text>
<text x="105.5" y="248.3">Q?B</text>
<text x="90.4" y="280">+3.3V</text>
</g>
<g font-size="1.8" fill="#a90000">
<text x="49.7" y="35.3">2</text>
<text x="49.7" y="37.8">1</text>
<text x="50.3" y="67.1">1</text>
<text x="84.6" y="70.9">1</text>
<text x="92.2" y="68.3">2</text>
<text x="92.2" y="70.9">3</text>
<text x="92.2" y="73.4">4</text>
<text x="41.7" y="81.8" transform="rotate(-90 41.7 81.8)">5</text>
<text x="44.2" y="81.8" transform="rotate(-90 44.2 81.8)">4</text>
<text x="285.3" y="147.1">4</text>
<text x="285.3" y="149.6">7</text>
<text x="294.4" y="144" transform="rotate(-90 294.4 144)">9</text>
<text x="304.3" y="147.1">2</text>
<text x="304.3" y="149.6">3</text>
<text x="380.5" y="149.6">4</text>
<text x="380.5" y="147.1">5</text>
<text x="380.5" y="144.5">6</text>
<text x="96.3" y="152.9" transform="rotate(-90 96.3 152.9)">7</text>
<text x="100.1" y="152.9" transform="rotate(-90 100.1 152.9)">5</text>
<text x="103.9" y="152.9" transform="rotate(-90 103.9 152.9)">6</text>
<text x="285.3" y="156">9</text>
<text x="304.3" y="153.4">5</text>
<text x="304.3" y="156">6</text>
<text x="380.5" y="154.7">2</text>
<text x="380.5" y="152.1">3</text>
<text x="85.9" y="159.8">3</text>
<text x="85.9" y="157.2">4</text>
<text x="119.7" y="158.5">20</text>
<text x="119.7" y="161">21</text>
<text x="164" y="159.8">1</text>
<text x="284.8" y="158.5">12</text>
<text x="303.8" y="159.8">11</text>
<text x="380.5" y="157.2">1</text>
<text x="164" y="162.3">2</text>
<text x="164" y="164.8">3</text>
<text x="164" y="167.4">4</text>
<text x="303.8" y="162.3">10</text>
<text x="303.8" y="166.1">14</text>
<text x="35.1" y="173.7">3</text>
<text x="35.1" y="171.2">4</text>
<text x="42.7" y="171.2">1</text>
<text x="42.7" y="173.7">2</text>
<text x="85.9" y="172.5">8</text>
<text x="303.8" y="168.7">13</text>
<text x="294.4" y="174.5" transform="rotate(-90 294.4 174.5)">8</text>
<text x="119.7" y="185.2">19</text>
<text x="163.3" y="181.9">1</text>
<text x="163.3" y="184.4">2</text>
<text x="173.5" y="184.4">7</text>
<text x="173.5" y="181.9">8</text>
<text x="119.7" y="187.7">23</text>
<text x="163.3" y="186.9">3</text>
<text x="163.3" y="189.5">4</text>
<text x="173.5" y="189.5">5</text>
<text x="173.5" y="186.9">6</text>
<text x="95" y="194" transform="rotate(-90 95 194)">25</text>
<text x="98.8" y="193.5" transform="rotate(-90 98.8 193.5)">2</text>
<text x="103.9" y="195.3" transform="rotate(-90 103.9 195.3)">10</text>
<text x="106.4" y="195.3" transform="rotate(-90 106.4 195.3)">16</text>
<text x="44.6" y="201.7">5</text>
<text x="44.6" y="199.1">6</text>
<text x="273.8" y="202.2">2</text>
<text x="284" y="202.2">1</text>
<text x="306.8" y="202.2">2</text>
<text x="317" y="202.2">1</text>
<text x="44.6" y="209.3">2</text>
<text x="44.6" y="206.8">3</text>
<text x="44.6" y="204.2">4</text>
<text x="44.6" y="211.8">1</text>
<text x="102.6" y="220.2" transform="rotate(-90 102.6 220.2)">6</text>
<text x="93.5" y="223.3">2</text>
<text x="102.6" y="227.8" transform="rotate(-90 102.6 227.8)">1</text>
<text x="145.6" y="233.9">3</text>
<text x="153.2" y="233.9">4</text>
<text x="145.6" y="239">1</text>
<text x="153.2" y="239">2</text>
<text x="102.6" y="243.1" transform="rotate(-90 102.6 243.1)">4</text>
<text x="93.5" y="246.1">5</text>
<text x="102.6" y="250.7" transform="rotate(-90 102.6 250.7)">3</text>
</g>
<g font-size="1.8" fill="#0000c2">
<text x="26.7" y="50.5">dissconnect for VBUS</text>
<text x="208.3" y="82.2">RX/TX TOGGLE LIGHTS</text>
<text x="299.7" y="175.6">IC MUX/DEMUX 4 X 1:2 16TSSOP</text>
<text x="299.7" y="177.7">OE/S</text>
<text x="299.7" y="179.7">L/L = B1</text>
<text x="299.7" y="181.8">L/H = B2</text>
<text x="299.7" y="183.8">H/X = DISSCONNECT</text>
<text x="69.8" y="211.7">USB Bridge, USB to UART USB 2.0 UART Interface 24-QFN (4x4)</text>
<text x="147.3" y="242.2">OPT BYPASS</text>
</g>
</svg>
